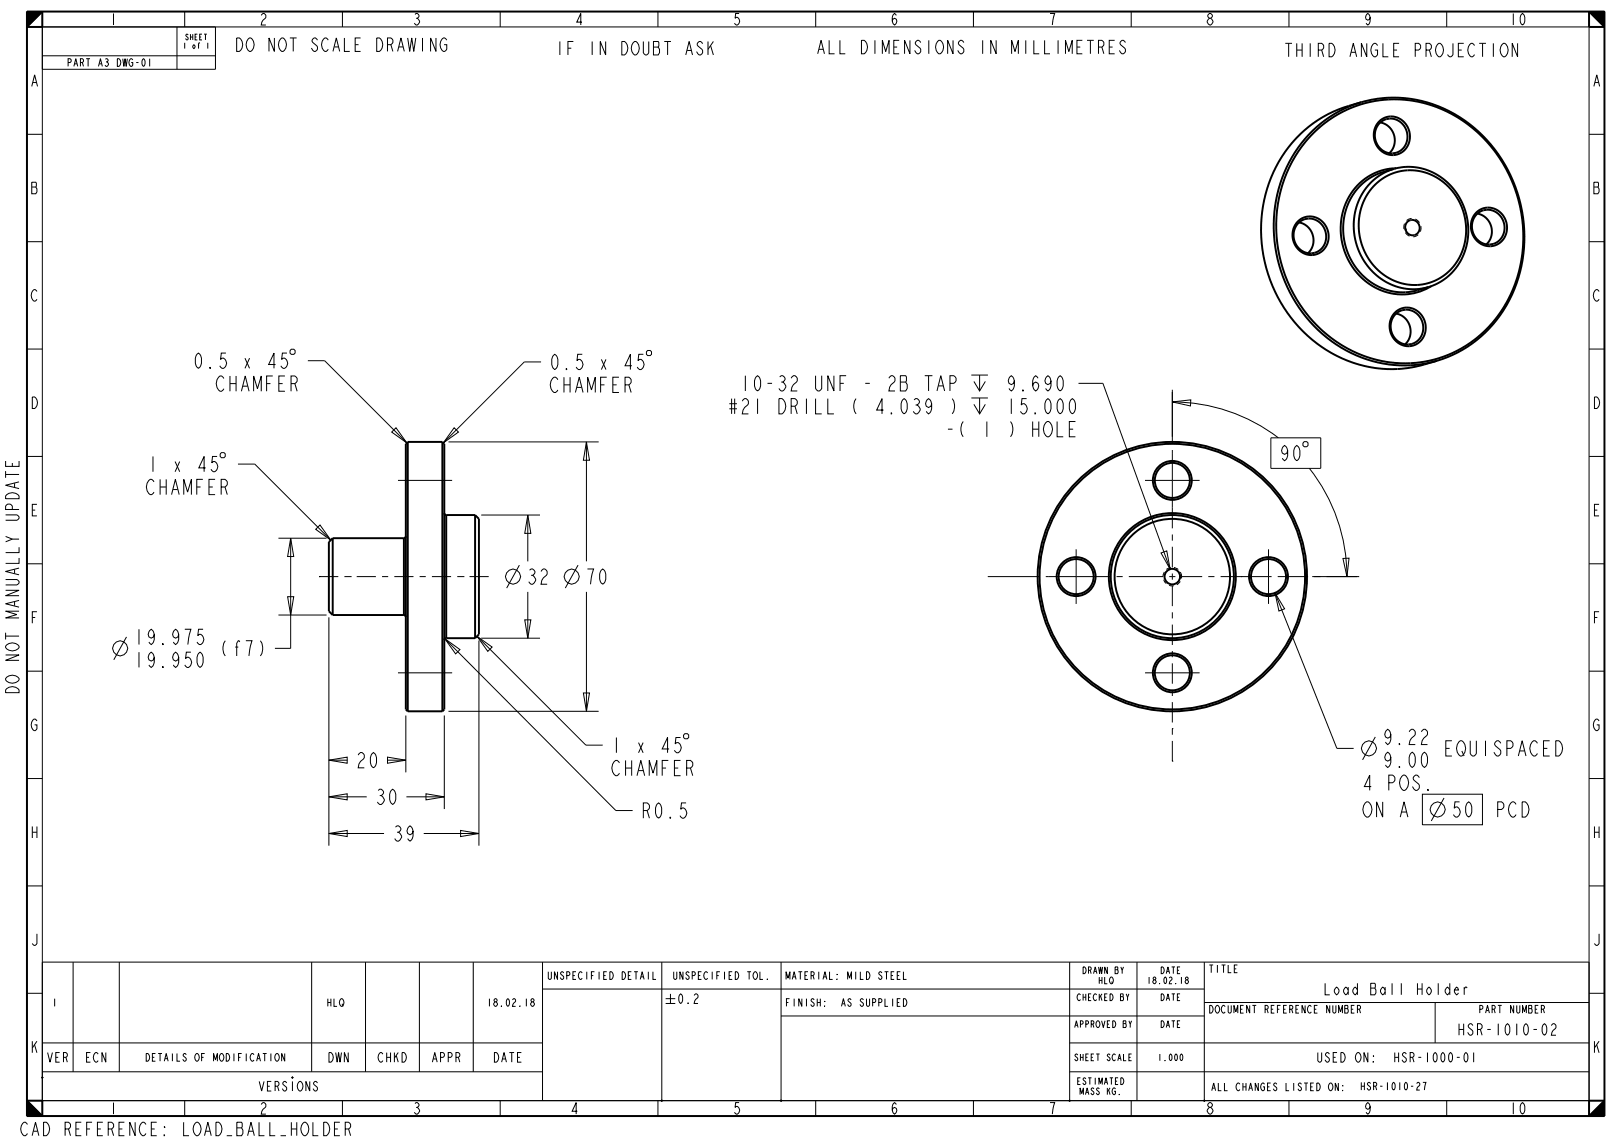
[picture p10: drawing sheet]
<svg xmlns="http://www.w3.org/2000/svg" width="420mm" height="297mm" viewBox="0 0 420 297" stroke-linecap="round" stroke-linejoin="round" font-family="sans-serif">
<path d="M7 3h4l-4 4zM413 3h4v4zM7 286l4 4h-4zM413 290l4-4v4z" fill="#000"/>
<g fill="none" stroke="#000" stroke-width=".26">
<path d="M7 3h4l-4 4zM7 7h410v279h-410zM11 3h402v287h-402zM11 14.5h45M46 7v11M48 3v4M56 7v11h-45M89 3v4M130 3v4M171 3v4M212 3v4M253 3v4"/>
<path d="M294 3v4M335 3v4M376 3v4M413 3h4v4zM7 34.9h4M413 34.9h4M364.9 59.1l-.1 .1M364.9 59.3v.1M364.9 59.5h.1M365 58.1l-.1 1.4M365 58.1h.1M365.8 57.2h-.1"/>
<path d="M366 57h.1M366.1 57l-.5 .3M366.1 57h.1M366.6 56.8h-.1M366.9 56.8l-.8 .2M367.8 56.9l.3 .1M368.1 57v.1M368.1 57.1l.8 .8M368.6 57.4v.1M369.3 58.8l-.2 1.4M369.3 59.4v.1M7 62.8h4"/>
<path d="M365.3 60.4v.1M365.3 60.5h.1M365.3 60.5l.6 .6M365.9 61.1l.1 .1M366 61.2l.3 .2M366.3 61.4h.1M367.6 61.5h-.3M367.7 61.5h-.1M368.5 61l-.8 .5M368.6 61h-.1M368.6 61h.1M369.1 60.2h.1"/>
<path d="M413 62.8h4M7 90.7h4M51.2 92.1l.4-.4a2.68 2.68 0 0 1 0 4 2.81 2.81 0 0 1-.4-3.6zM54.5 95.4l.2 .3h-.2zM58.7 91.7h-1.2l-.2 1.7 .4-.3a1.33 1.33 0 0 1 1.2 1.3 1.33 1.33 0 0 1-1.2 1.3l-.6-.6M63.7 93.1l1.2 2.6M64.9 93.1l-1.2 2.6M71.6 94.7h-1.8l1.4-3v4M74.6 91.7h-1.2l-.2 1.7 .4-.3a1.33 1.33 0 0 1 1.2 1.3 1.33 1.33 0 0 1-1.2 1.3l-.6-.6M75.7 90.8h.7l.3 .3v.6l-.3 .4h-.7l-.3-.4v-.6zM80 93.7h4.4l21.3 21.4M140.6 94h-4.3l-21.1 21.1"/>
<path d="M143.8 92.4l.4-.3a2.68 2.68 0 0 1 0 3.9 2.81 2.81 0 0 1-.4-3.6zM147.2 95.7l.2 .3h-.2zM151.3 92.1h-1.2l-.2 1.6 .4-.3a1.33 1.33 0 0 1 1.2 1.3 1.33 1.33 0 0 1-1.2 1.3l-.5-.6M156.3 93.4l1.2 2.6M157.5 93.4l-1.2 2.6M164.2 95h-1.7l1.3-2.9v3.9M167.2 92.1h-1.2l-.2 1.6 .4-.3a1.33 1.33 0 0 1 1.2 1.3 1.33 1.33 0 0 1-1.2 1.3l-.6-.6M168 91.4l.3-.3h.7l.3 .3v.7l-.3 .3h-.7l-.3-.3zM252.5 97.5h4.3M253.1 99.1l1.5 2.5 1.5-2.5M254.6 97.5v4.1M280.3 99.6h6.3l17.5 48.3"/>
<path d="M413 90.7h4M7 118.6h4M39.8 118.6v4M45.5 119.9l1.2 2.7M46.7 119.9l-1.2 2.7M56.4 118.6h-1.2l-.2 1.7 .4-.4a1.33 1.33 0 0 1 1.2 1.4 1.33 1.33 0 0 1-1.2 1.3l-.6-.7M57.2 117.9l.4-.3h.6l.3 .3v.7l-.3 .3h-.6l-.4-.3zM101.8 112.3l1.1-1.2 2.8 4zM116.6 114.8h39M118 111.1l1.2 1.2-4 2.8zM152.4 114.8l.8 4.8h-1.6zM152.4 114.8v31.1"/>
<path d="M252.5 103.4h4.3M253.1 105.1l1.5 2.4 1.5-2.4M254.6 103.4v4.1M304.7 104.4a45.4 45.4 0 0 1 27.5 9.4M304.7 104.4l4.8-.5-.1 1.6zM304.7 101.3v12.2M330.3 113.8h13v7.9h-13zM334.7 117.1l-.2 .6-.6 .4-.6-.4a1.55 1.55 0 0 1 .6-1.9 2.68 2.68 0 0 1 0 3.9l-.6-.6M336.6 116.1l.4-.3a2.68 2.68 0 0 1 0 3.9 2.81 2.81 0 0 1-.4-3.6zM338.6 115.1l.4-.3h.6l.4 .3v.7l-.4 .3h-.6l-.4-.3zM413 118.6h4M53.5 121.6h-1.8l1.4-3v4"/>
<path d="M61.9 120.6h4.3l19.8 19.7M72.4 139.8h12.5M75.5 139.8l.8 4.8h-1.5zM75.5 139.8v28.7h-4.1M82 137.5l1.2-1.1 2.8 3.9zM125.1 133.8h15.2M137.2 133.8l.8 4.8h-1.6zM137.2 133.8v12.1M340.3 121.7a45.4 45.4 0 0 1 9.8 28.1M7 146.5h4M72.4 159.8h12.5M74.8 155h1.5l-.8 4.8z"/>
<path d="M135 146.9l-3.3 5.9M137.2 153.8v12M150.2 146.9l-3.3 5.9M152.4 153.8v31M301.8 143.7l1.4-.6 .9 4.8zM331.4 154.1l2.5 4.1-1.5 .6zM331.4 154.1l16.1 40.4h4.3M341 149.8h12.3M349 145.1l1.6-.1-.5 4.8zM413 146.5h4M7 174.4h4M32.9 165.5l-3.3 5.9"/>
<path d="M85.5 160.4v59.4M115.6 166l3.9 2.8-1.1 1.1zM115.6 166l44.5 44.6h4.3M124 165.3l3.9 2.8-1.1 1.2zM124 165.3l28.3 28.3h4.3M124.5 166.4v53.4M125.1 165.8h15.2M136.4 161.1h1.6l-.8 4.7zM413 174.4h4M85.5 197.5l4.7-.8v1.6zM85.5 197.5h4.8M100.6 197.5h4.9"/>
<path d="M100.7 196.7l4.8 .8-4.8 .8zM105.5 185.9v14.8M115.5 185.9v24.3M116.6 184.8h39M151.6 180.1h1.6l-.8 4.7zM160.2 191.6v4M166 193l1.1 2.6M167.1 193l-1.1 2.6M173.9 194.6h-1.8l1.4-3v4M176.9 191.6h-1.2l-.2 1.7 .4-.3a1.33 1.33 0 0 1 1.2 1.3 1.33 1.33 0 0 1-1.2 1.3l-.6-.7M177.7 191l.3-.4h.7l.3 .4v.6l-.3 .4h-.7l-.3-.4zM357.4 191.5l-3.3 5.9"/>
<path d="M7 202.3h4M85.5 216.6l4.7-.8v1.6zM85.5 207.1l4.7-.8v1.5zM85.5 216.6h14.3M85.5 207.1h9.8M105.6 207.1h9.9M110.1 216.6h14.4M110.7 206.3l4.8 .8-4.8 .7zM119.7 215.8l4.8 .8-4.8 .8zM369.7 206.4h15.6v7.9h-15.6zM375.3 207.4l-3.3 5.9M379.3 208.4h-1.2l-.2 1.6 .4-.3a1.33 1.33 0 0 1 1.2 1.3 1.33 1.33 0 0 1-1.2 1.3l-.5-.6"/>
<path d="M381.3 208.7l.4-.3a2.68 2.68 0 0 1 0 3.9 2.81 2.81 0 0 1-.4-3.6zM413 202.3h4M7 230.2h4M413 230.2h4M7 258.1h4M11 250h402M19 250v28.5M31 250v28.5M81 250v28.5M95 250v28.5M109 250v28.5M123 250v28.5"/>
<path d="M141 257h172M141 250v36M172 250v36M173 259.5h2.5M174.3 258.2v2.5M176.7 258.5l.2-.3a1.69 1.69 0 0 1 0 2.5 1.77 1.77 0 0 1-.2-2.2zM180.4 258.7l.4-.5h.2l.4 .5a.97 .97 0 0 1-.6 1l-.4 1h1M203 250v36M278 250v36M295.5 250v36M313 250v36M413 258.1h4"/>
<path d="M11 271h130M11 278.5h130M173 260.7h2.5M178.8 260.5l.1 .2zM203 264h110M278 271h135M278 278.5h135M313 260.5h100M373 260.5v10.5M7 286l4 4h-4zM48 286v4M89 286v4"/>
<path d="M130 286v4M171 286v4M212 286v4M253 286v4M294 286v4M335 286v4M376 286v4M413 290l4-4v4z"/>
<circle cx="133.3" cy="149.8" r="1.95"/>
<circle cx="148.5" cy="149.8" r="1.95"/>
<circle cx="31.2" cy="168.5" r="1.95"/>
<circle cx="355.8" cy="194.5" r="1.95"/>
<circle cx="373.6" cy="210.3" r="1.95"/>
</g>
<g fill="none" stroke="#000" stroke-width=".51">
<path d="M7 3h410v287h-410zM11 3v4h-4zM413 3l4 4h-4zM341.1 34a30.7 30.7 0 0 1 40.6-1.9 36.9 36.9 0 0 1 8.2 49.8 30.8 30.8 0 0 1-45.1 5.8 36.9 36.9 0 0 1-7.3-49.4zM341.6 34.3a30.5 30.5 0 0 1 42.2-.1 36.3 36.3 0 0 1 5.5 47.9 30.4 30.4 0 0 1-44.4 4.8 36.3 36.3 0 0 1-6.6-48.8zM350.5 27.5a32.6 32.6 0 0 0-22.7 30.8 36.4 36.4 0 0 0 25.4 36.4 30.5 30.5 0 0 0 17 0M358.5 31.5a4.9 4.9 0 0 1 5.8-.3 4.9 4.9 0 0 1 2 5.4 4.6 4.6 0 0 1-4.7 3.7 4.6 4.6 0 0 1-4.4-4 5.1 5.1 0 0 1 1.3-4.8zM358.7 31.9l.3-.3a3.9 3.9 0 0 1 2.9-.8 4.6 4.6 0 0 1 3.9 4.1 4.6 4.6 0 0 1-3 4.8l-.9 .2a4.7 4.7 0 0 1-4.2-2.9 4.7 4.7 0 0 1 1-5.1zM358.8 31.8a4.7 4.7 0 0 1 2.3 8M337.4 57.4a4.9 4.9 0 0 1 5.8-.3 4.9 4.9 0 0 1 2 5.5 4.6 4.6 0 0 1-4.7 3.7 4.6 4.6 0 0 1-4.4-4 5.1 5.1 0 0 1 1.3-4.9zM337.5 57.9l.4-.3a3.9 3.9 0 0 1 2.8-.8 4.6 4.6 0 0 1 3.9 4.1 4.6 4.6 0 0 1-2.9 4.8l-.9 .1a4.7 4.7 0 0 1-4.3-2.9 4.7 4.7 0 0 1 1-5zM337.6 57.8a4.7 4.7 0 0 1 2.4 8"/>
<path d="M356.5 47.2a14.5 14.5 0 0 1 22.4 3.4 16.1 16.1 0 0 1-5.2 23 15.1 15.1 0 0 1-20.8-9.1 16.2 16.2 0 0 1 3.6-17.3zM357.4 48a13.6 13.6 0 0 1 21.3 3.4 15 15 0 0 1-5.7 21.5 14.3 14.3 0 0 1-19.3-10.2 15.1 15.1 0 0 1 3.7-14.7zM359.5 44.7a15.5 15.5 0 0 0-9.3 20.7 15.3 15.3 0 0 0 18.3 10M362.8 43.7a15.2 15.2 0 0 0-14.3 17.3 16.4 16.4 0 0 0 18.3 15.3 14.1 14.1 0 0 0 5.1-1.9M365.2 59.4l.2 .5M365.8 57.7a1.93 1.93 0 0 1 3.1 1.2 1.93 1.93 0 0 1-2.7 2 2.11 2.11 0 0 1-.4-3.2zM383.8 55.2a4.9 4.9 0 0 1 5.8-.3 4.9 4.9 0 0 1 2 5.4 4.6 4.6 0 0 1-4.8 3.7 4.6 4.6 0 0 1-4.4-4 5.1 5.1 0 0 1 1.4-4.8zM383.9 55.6l.3-.3a3.9 3.9 0 0 1 2.9-.8 4.6 4.6 0 0 1 3.9 4.1 4.6 4.6 0 0 1-2.9 4.8l-.9 .1a4.7 4.7 0 0 1-4.3-2.9 4.7 4.7 0 0 1 1-5zM384 55.5a4.7 4.7 0 0 1 2.3 8M362.6 81.1a4.9 4.9 0 0 1 5.8-.3 4.9 4.9 0 0 1 2 5.5 4.6 4.6 0 0 1-4.7 3.7 4.6 4.6 0 0 1-4.4-4.1 5.1 5.1 0 0 1 1.3-4.8zM362.8 81.6l.3-.3a3.9 3.9 0 0 1 2.9-.8 4.6 4.6 0 0 1 3.9 4.1 4.6 4.6 0 0 1-3 4.8l-.9 .1a4.7 4.7 0 0 1-4.2-2.9 4.7 4.7 0 0 1 1-5zM362.9 81.5a4.7 4.7 0 0 1 2.3 8"/>
<path d="M106 114.8l-.5 .5v69l.5 .5M106 114.8v70M106 114.8h9M115 114.8v70M115 114.8l.5 .5v69l-.5 .5M86.5 139.8l-1 1v18l1 1M86.5 139.8v20M86.5 139.8h18.5M105 139.8v20M105.5 139.3l-.1 .3-.4 .2M115.5 133.3v.3l.5 .2M116 133.8v32"/>
<path d="M116 133.8h7.5M123.5 133.8v32M123.5 133.8l1 1v30l-1 1M86.5 159.8h18.5M105 159.8l.4 .3 .1 .2M116 165.8l-.5 .3v.2M116 165.8h7.5M106 184.8h9M10.8 279.8l.4 .4M11.2 279.8l-.4 .4M75.8 279.8l.4 .4M76.2 279.8l-.4 .4"/>
<path d="M7 286h4v4zM171.8 285.8l.4 .4M172.2 285.8l-.4 .4M202.8 285.8l.4 .4M203.2 285.8l-.4 .4M277.8 285.8l.4 .4M278.2 285.8l-.4 .4M413 286h4l-4 4z"/>
<circle cx="304.7" cy="124.8" r="5.1"/>
<circle cx="304.7" cy="124.8" r="4.6"/>
<circle cx="279.7" cy="149.8" r="5.1"/>
<circle cx="279.7" cy="149.8" r="4.6"/>
<circle cx="304.7" cy="149.8" r="34.5"/>
<circle cx="304.7" cy="149.8" r="35"/>
<circle cx="304.7" cy="149.8" r="16.5"/>
<circle cx="304.7" cy="149.8" r="16"/>
<circle cx="304.7" cy="149.8" r="15"/>
<circle cx="304.7" cy="149.8" r="2.02"/>
<circle cx="329.7" cy="149.8" r="5.1"/>
<circle cx="329.7" cy="149.8" r="4.6"/>
<circle cx="304.7" cy="174.8" r="5.1"/>
<circle cx="304.7" cy="174.8" r="4.6"/>
</g>
<path d="M307.1 149.8a2.41 2.41 0 0 0-3.5-2.1 2.41 2.41 0 0 0-.4 4 2.41 2.41 0 0 0 3.8-1.3l.1-.6" fill="none" stroke="#000" stroke-width=".26" stroke-dasharray="1.3 .8" stroke-linecap="butt"/>
<!-- layer: 02___PRT_ALL_AXES -->
<g fill="none" stroke="#000" stroke-width=".26">
<path d="M304.7 101.9v13.4M304.7 116.9v20.4M103.4 124.8h14.1M297.6 124.8h14.2M304.7 138.9v1.6M82.9 149.8h.1M82.9 149.8h5M89.5 149.8h1.6M91.1 149.8h.1M92.7 149.8h5M99.3 149.8h1.6M102.5 149.8h5"/>
<path d="M109.1 149.8h1.6M112.3 149.8h4.9M118.8 149.8h1.6M120.4 149.8h.1M122 149.8h5M256.7 149.8h13.5M271.8 149.8h16.8M279.7 142.7v14.2M290.2 149.8h1.6M293.4 149.8h8.9M303.9 149.8h1.6M304.7 142.1v5.3"/>
<path d="M304.7 149v1.6M304.7 152.2v5.3M304.7 159.1v1.6M307.1 149.8h5.3M314 149.8h1.6M317.2 149.8h13.3M322.6 149.8h.1M329.7 142.7v14.2M332.1 149.8h7.9M341.6 149.8h1.6M344.8 149.8h7.9M103.4 174.8h14.1"/>
<path d="M297.6 174.8h14.2M304.7 162.3v5.3M304.7 169.2v1.6M304.7 172.4v5.3M304.7 179.2v1.6M304.7 189.3h.1M304.7 197.8h.1M304.7 182.4v5.3M304.7 189.3v1.6M304.7 192.5v5.3"/>
</g>
<path d="M353.8 26.6l-3.3 .9M362.2 43.9l-2.7 .8M371.2 74.6l-2.7 .8M373.5 93.8l-3.3 .9" fill="none" stroke="#000" stroke-width=".51"/>
<g font-size="5.2">
<text x="55.8" y="101.7">CHAMFER</text>
<text x="142.6" y="102">CHAMFER</text>
<text x="192.1" y="101.6">10-32 UNF - 2B TAP</text>
<text x="261.2" y="101.6">9.690</text>
<text x="189" y="107.5">#21 DRILL (</text>
<text x="227.1" y="107.5">4.039 )</text>
<text x="261.2" y="107.5">15.000</text>
<text x="245.2" y="113.5">-( 1 ) HOLE</text>
<text x="37.6" y="128.5">CHAMFER</text>
<text x="136.6" y="151.8">32</text>
<text x="151.9" y="151.8">70</text>
<text x="34.5" y="167.5">19.975</text>
<text x="34.5" y="173.4">19.950</text>
<text x="56.7" y="170.5">(f7)</text>
<text x="359.1" y="193.5">9.22</text>
<text x="374.9" y="196.4">EQUISPACED</text>
<text x="92.3" y="199.5">20</text>
<text x="158.6" y="201.6">CHAMFER</text>
<text x="359.1" y="199.4">9.00</text>
<text x="97.3" y="209">30</text>
<text x="353.8" y="205.4">4 POS.</text>
<text x="166.4" y="212.6">R0.5</text>
<text x="353.8" y="212.3">ON A</text>
<text x="388.4" y="212.3">PCD</text>
<text x="101.8" y="218.6">39</text>
</g>
<g font-size="4.5">
<text x="61.5" y="13.4">DO NOT SCALE DRAWING</text>
<text x="144.6" y="14.3">IF IN DOUBT ASK</text>
<text x="213" y="14">ALL DIMENSIONS IN MILLIMETRES</text>
<text x="334.3" y="14.8">THIRD ANGLE PROJECTION</text>
<text x="5" y="179.9" transform="rotate(-90 5 179.9)">DO NOT MANUALLY UPDATE</text>
<text x="5.6" y="295.1">CAD REFERENCE:</text>
<text x="47.6" y="295.1">LOAD_BALL_HOLDER</text>
</g>
<g font-size="3.9">
<text x="28.3" y="6.5">1</text>
<text x="67.3" y="6.5">2</text>
<text x="107.2" y="6.5">3</text>
<text x="149.3" y="6.5">4</text>
<text x="190.3" y="6.5">5</text>
<text x="231.3" y="6.5">6</text>
<text x="272.3" y="6.5">7</text>
<text x="313.3" y="6.5">8</text>
<text x="354.3" y="6.5">9</text>
<text x="392.2" y="6.5">10</text>
<text x="7.8" y="22.5">A</text>
<text x="413.8" y="22.5">A</text>
<text x="7.8" y="50.4">B</text>
<text x="413.8" y="50.4">B</text>
<text x="7.8" y="78.3">C</text>
<text x="413.8" y="78.3">C</text>
<text x="7.8" y="106.2">D</text>
<text x="413.8" y="106.2">D</text>
<text x="7.8" y="134">E</text>
<text x="413.8" y="134">E</text>
<text x="7.8" y="162">F</text>
<text x="413.8" y="162">F</text>
<text x="7.8" y="189.9">G</text>
<text x="413.8" y="189.9">G</text>
<text x="7.8" y="217.7">H</text>
<text x="413.8" y="217.7">H</text>
<text x="7.8" y="245.7">J</text>
<text x="413.8" y="245.7">J</text>
<text x="344.3" y="258.5">Load Ball Holder</text>
<text x="379" y="269">HSR-1010-02</text>
<text x="7.8" y="273.6">K</text>
<text x="413.8" y="273.6">K</text>
<text x="28.3" y="289.5">1</text>
<text x="67.3" y="289.5">2</text>
<text x="107.2" y="289.5">3</text>
<text x="148.2" y="289.5">4</text>
<text x="190.3" y="289.5">5</text>
<text x="231.3" y="289.5">6</text>
<text x="272.3" y="289.5">7</text>
<text x="313.3" y="289.5">8</text>
<text x="354.3" y="289.5">9</text>
<text x="392.2" y="289.5">10</text>
</g>
<g font-size="3.3">
<text x="12.1" y="276">VER</text>
<text x="22.1" y="276">ECN</text>
<text x="85.1" y="276">DWN</text>
<text x="98.1" y="276">CHKD</text>
<text x="112.1" y="276">APPR</text>
<text x="128.1" y="276">DATE</text>
<text x="342.5" y="276">USED ON:</text>
<text x="362" y="276">HSR-1000-01</text>
<text x="67.2" y="283.5">VERSIONS</text>
</g>
<g font-size="2.6">
<text x="17.4" y="17.3">PART A3 DWG-01</text>
<text x="142.5" y="254.5">UNSPECIFIED DETAIL</text>
<text x="175" y="254.5">UNSPECIFIED TOL.</text>
<text x="204" y="254.5">MATERIAL: MILD STEEL</text>
<text x="314" y="252.7">TITLE</text>
<text x="13.4" y="261.5">1</text>
<text x="84.9" y="261.5">HLQ</text>
<text x="126.5" y="261.5">18.02.18</text>
<text x="204" y="261.5">FINISH:</text>
<text x="218" y="261.5">AS SUPPLIED</text>
<text x="314" y="263.2">DOCUMENT REFERENCE NUMBER</text>
<text x="384.4" y="263.2">PART NUMBER</text>
<text x="38.1" y="275.7">DETAILS OF MODIFICATION</text>
<text x="314.6" y="283.4">ALL CHANGES LISTED ON:</text>
<text x="353.6" y="283.2">HSR-1010-27</text>
</g>
<g font-size="2.3">
<text x="281.3" y="253">DRAWN BY</text>
<text x="285.4" y="255.6">HLQ</text>
<text x="298.1" y="255.6">18.02.18</text>
<text x="301.5" y="253">DATE</text>
<text x="279.9" y="260">CHECKED BY</text>
<text x="301.5" y="260">DATE</text>
<text x="279.2" y="267">APPROVED BY</text>
<text x="301.5" y="267">DATE</text>
<text x="279.2" y="275.6">SHEET SCALE</text>
<text x="300.8" y="275.6">1.000</text>
<text x="279.9" y="281.8">ESTIMATED</text>
<text x="280.6" y="284.4">MASS KG.</text>
</g>
<g font-size="2">
<text x="48.1" y="10.4">SHEET</text>
<text x="47.4" y="12.6">1 of 1</text>
</g>
</svg>
